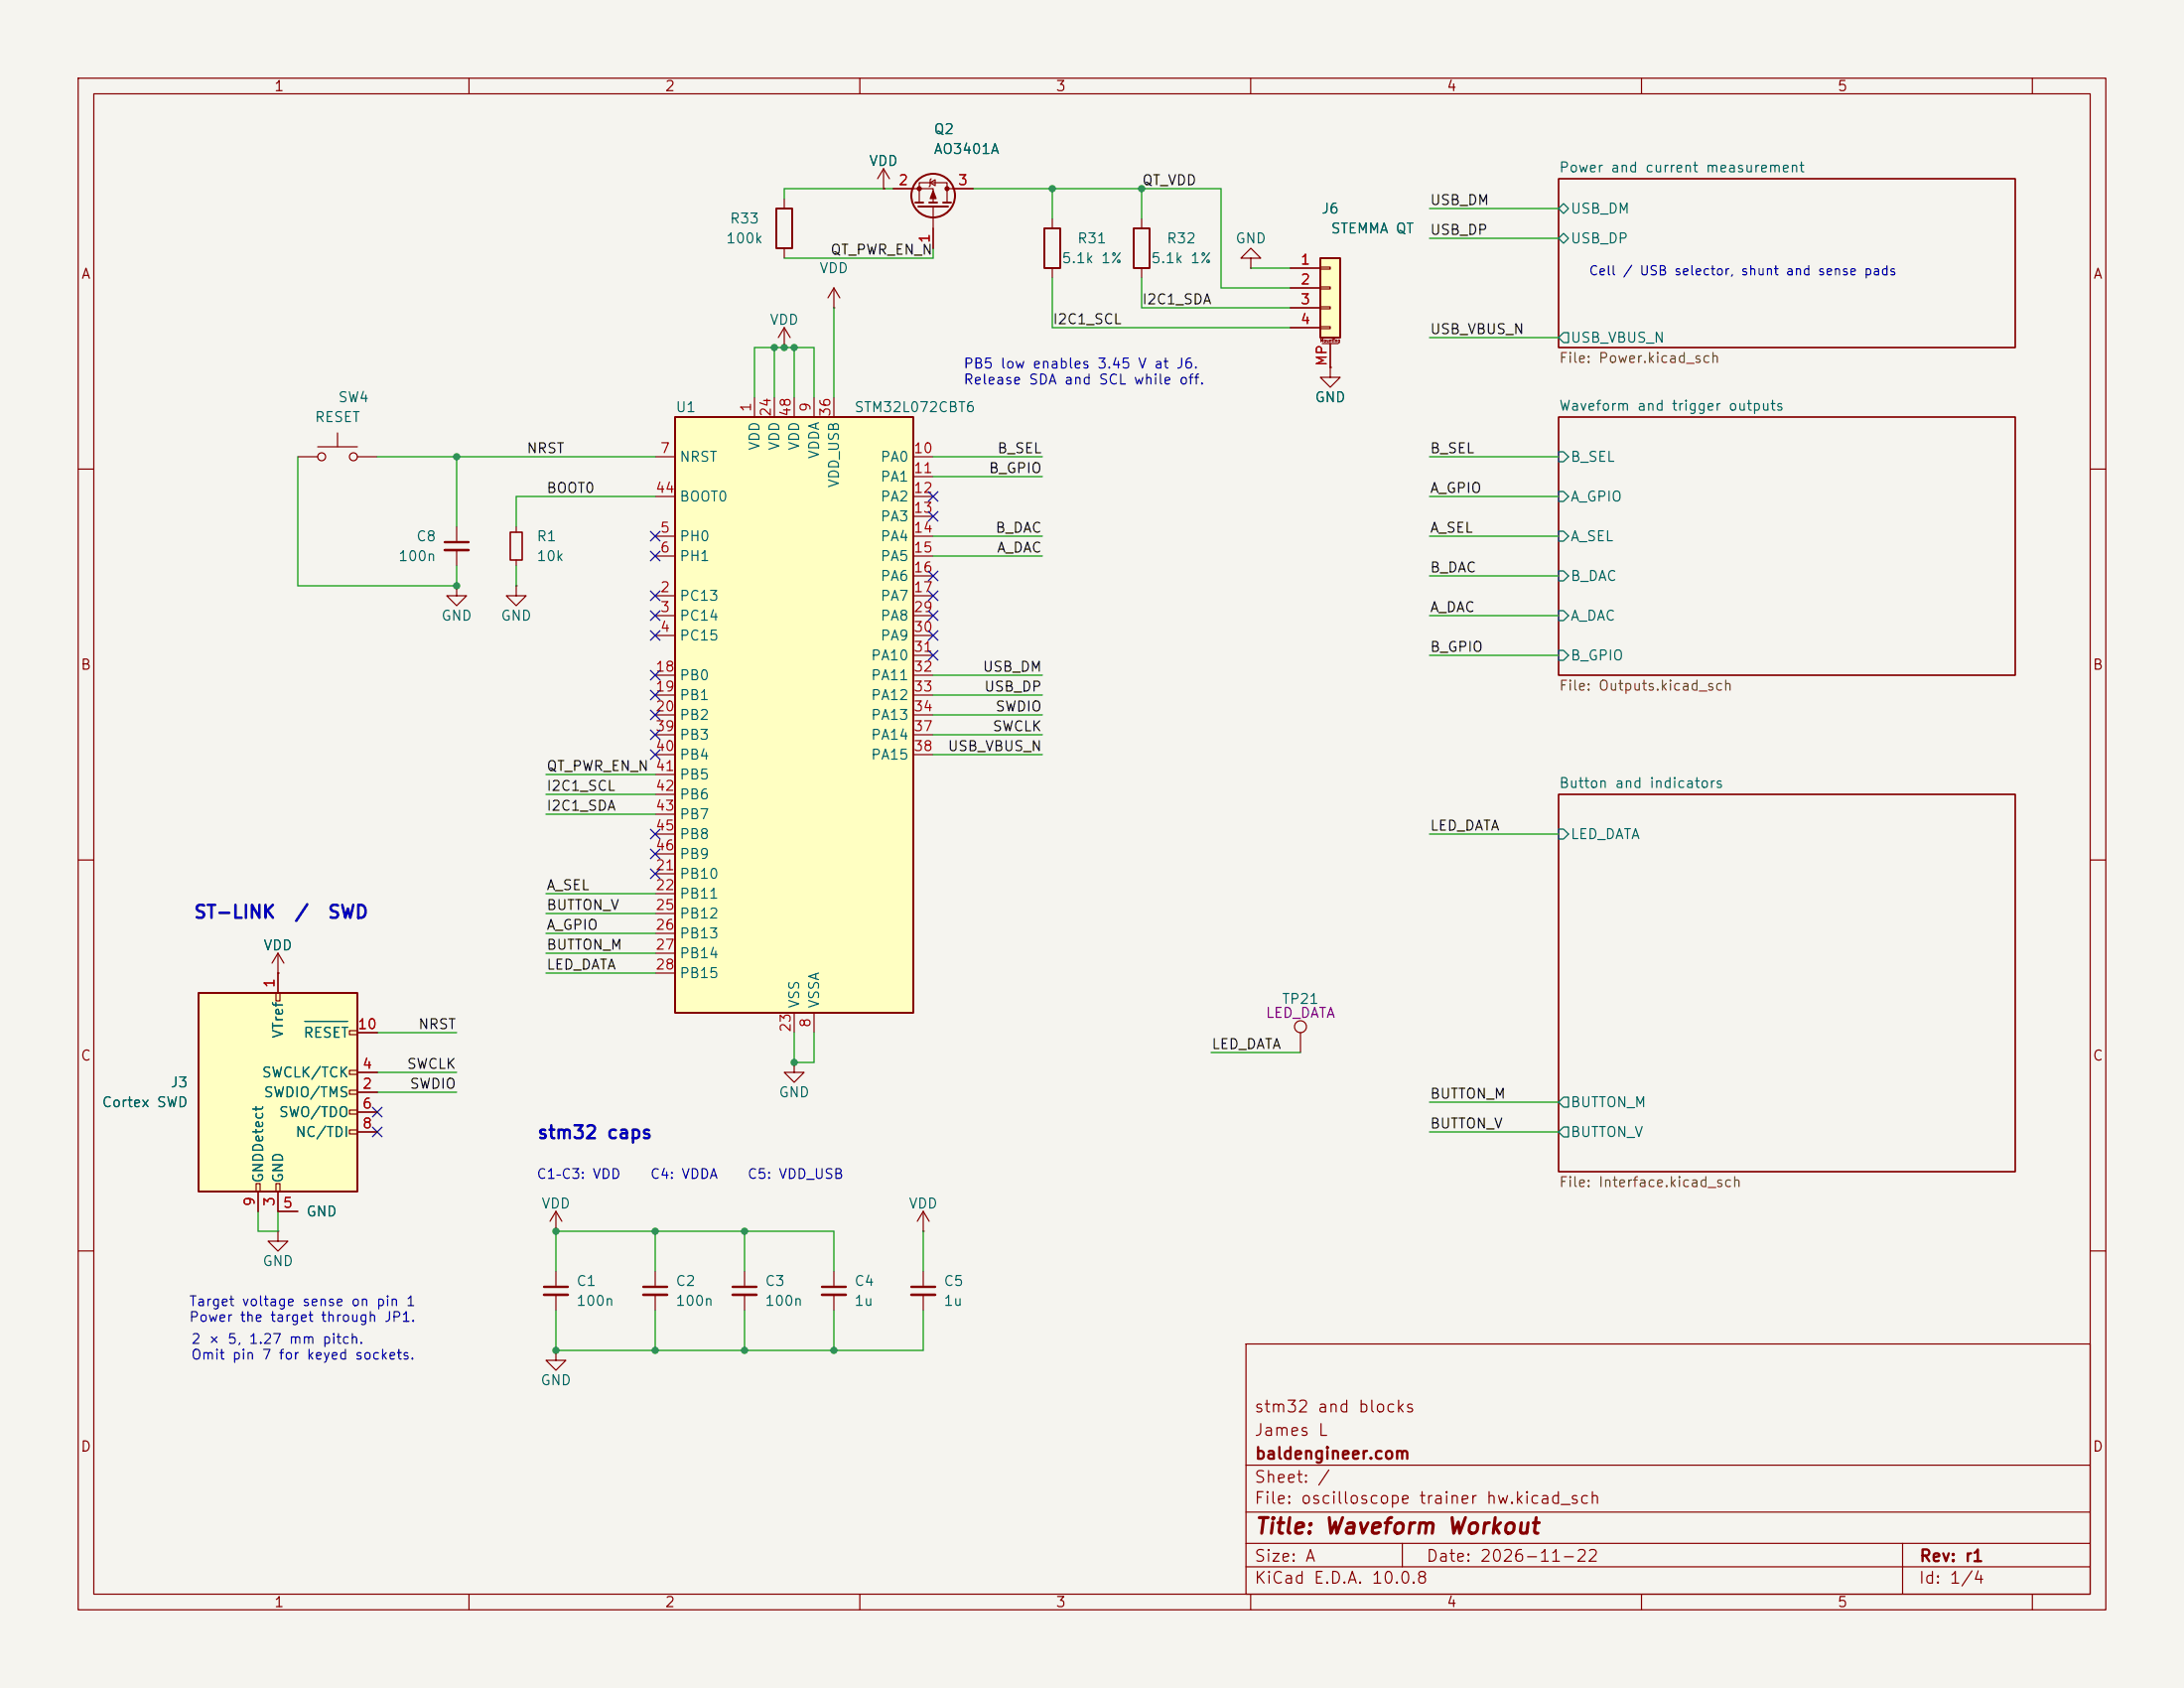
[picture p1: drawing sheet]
<svg xmlns="http://www.w3.org/2000/svg" width="279mm" height="216mm" viewBox="0 0 279 216" stroke-linecap="round" stroke-linejoin="round" font-family="sans-serif">
<path d="M0 0h279.4v215.9h-279.4z" fill="#f5f4ef" stroke="#f5f4ef" stroke-width=".13"/>
<g fill="none" stroke="#840000" stroke-width=".15">
<path d="M10 10h259.4v195.9h-259.4zM12 12h255.4v191.9h-255.4zM60 10v2M110 10v2M160 10v2M210 10v2M260 10v2M100.3 25.4v1.3M100.3 31.8v1.2M199.4 22.9h58.4v21.6h-58.4zM100.3 44.5h.1M100.3 41.9l-.7 1.3"/>
<path d="M100.3 41.9l.8 1.3M100.3 41.9v2.6M199.4 53.3h58.4v33.1h-58.4zM10 60h2M58.4 74.9v1.3h1.3l-1.3 1.3-1.3-1.3h1.3M58.4 74.9h.1M267.4 60h2M10 110h2M199.4 101.6h58.4v48.3h-58.4zM267.4 110h2M10 160h2M159.4 171.9h108v32h-108z"/>
<path d="M267.4 160h2M159.4 197.4h108M159.4 193.4h108M159.4 187.4h108M179.4 197.4v3M243.4 197.4v6.5M60 203.9v2M110 203.9v2M159.4 200.4h108M160 203.9v2M210 203.9v2M260 203.9v2"/>
</g>
<path d="M199.4 30.5l.6-.7 .7 .7-.7 .6zM200 26l.7 .7-.7 .6-.6-.6zM199.4 57.8h.6l.7 .6-.7 .7h-.6zM200 42.5h.7v1.3h-.7l-.6-.6zM199.4 73h.6l.7 .7-.7 .6h-.6zM199.4 78.1h.6l.7 .6-.7 .7h-.6zM199.4 67.9h.6l.7 .7-.7 .6h-.6zM199.4 62.9h.6l.7 .6-.7 .6h-.6zM199.4 83.2h.6l.7 .6-.7 .7h-.6zM199.4 106h.6l.7 .7-.7 .6h-.6zM200 140.3h.7v1.3h-.7l-.6-.6zM200 144.1h.7v1.3h-.7l-.6-.6z" fill="none" stroke="#006464" stroke-width=".15"/>
<path d="M99.3 26.7h2v5.1h-2z" fill="none" stroke="#840000" stroke-width=".25"/>
<path d="M86.4 53.3h30.4v76.2h-30.4z" fill="#ffffc2"/>
<path d="M133.6 29.2h2v5.1h-2zM86.4 53.3h30.4v76.2h-30.4z" fill="none" stroke="#840000" stroke-width=".25"/>
<g fill="none" stroke="#840000" stroke-width=".15">
<path d="M106.7 39.4h.1M106.7 36.8v2.6M106.7 36.8l-.8 1.3M106.7 36.8l.7 1.3M134.6 27.9v1.3M134.6 34.3v1.3M83.8 58.4h2.6M96.5 50.8v2.5M99.1 50.8v2.5M101.6 50.8v2.5M104.1 50.8v2.5M106.7 50.8v2.5"/>
<path d="M116.8 58.4h2.6M83.8 76.2h2.6M83.8 78.7h2.6M83.8 68.6h2.6M83.8 71.1h2.6M83.8 63.5h2.6M116.8 76.2h2.6M116.8 78.7h2.6M116.8 68.6h2.6M116.8 71.1h2.6M116.8 61h2.6M116.8 63.5h2.6"/>
<path d="M116.8 66h2.6M116.8 73.7h2.6M83.8 81.3h2.6M83.8 86.4h2.6M83.8 88.9h2.6M83.8 91.4h2.6M83.8 94h2.6M83.8 96.5h2.6M83.8 99.1h2.6M116.8 81.3h2.6M116.8 86.4h2.6M116.8 88.9h2.6"/>
<path d="M116.8 91.4h2.6M116.8 83.8h2.6M116.8 94h2.6M116.8 96.5h2.6M83.8 111.8h2.6M83.8 114.3h2.6M83.8 116.8h2.6M83.8 119.4h2.6M83.8 101.6h2.6M83.8 104.1h2.6M83.8 106.7h2.6M83.8 109.2h2.6"/>
<path d="M83.8 121.9h2.6M83.8 124.5h2.6M101.6 129.5v2.6M104.1 129.5v2.6M71.1 172.7v1.3h1.3l-1.3 1.3-1.3-1.3h1.3M71.1 172.7h.1M71.1 162.6v2M71.1 165.6v2M83.8 162.6v2M83.8 165.6v2"/>
</g>
<path d="M69.6 164.6h3M82.3 164.6h3" fill="none" stroke="#840000" stroke-width=".3"/>
<path d="M69.6 165.6h3M82.3 165.6h3" fill="none" stroke="#840000" stroke-width=".33"/>
<path d="M168.9 33h2.5v10.2h-2.5z" fill="#ffffc2"/>
<path d="M168.9 33h2.5v10.2h-2.5z" fill="none" stroke="#840000" stroke-width=".25"/>
<g fill="none" stroke="#840000" stroke-width=".15">
<path d="M165.1 34.3h3.8M165.1 36.8h3.8M165.1 39.4h3.8M168.9 34.2h1.3v.2h-1.3zM168.9 36.7h1.3v.3h-1.3zM168.9 39.2h1.3v.3h-1.3zM38.1 58.4h2.5M40.6 57.2h5.1M43.2 55.4v1.8M45.7 58.4h2.6M165.1 41.9h3.8M168.9 41.8h1.3v.2h-1.3z"/>
<path d="M169.2 43.9h2M170.2 43.9v3.1M58.4 67.3v2M58.4 70.4v2M66 67.3v.8M66 71.6v.8M35.6 124.5h.1M35.6 121.9l-.8 1.3M35.6 121.9l.7 1.3M35.6 121.9v2.6M166.4 132.1v2.5M35.6 157.5v1.3h1.2l-1.2 1.2-1.3-1.2h1.3"/>
<path d="M35.6 157.5h.1M95.2 162.6v2M95.2 165.6v2"/>
<circle cx="41.1" cy="58.4" r=".51"/>
<circle cx="45.2" cy="58.4" r=".51"/>
<circle cx="166.4" cy="131.3" r=".76"/>
</g>
<path d="M65.3 68.1h1.5v3.5h-1.5z" fill="none" stroke="#840000" stroke-width=".2"/>
<path d="M56.9 69.3h3M93.7 164.6h3.1" fill="none" stroke="#840000" stroke-width=".3"/>
<path d="M56.9 70.4h3M93.7 165.6h3.1" fill="none" stroke="#840000" stroke-width=".33"/>
<path d="M25.4 127h20.3v25.4h-20.3z" fill="#ffffc2"/>
<g fill="none" stroke="#840000" stroke-width=".25">
<path d="M117.1 25.9h1M117.5 26.4h3.8M118.9 25.9h1M120.6 25.9h1.1M145 29.2h2.1v5.1h-2.1zM25.4 127h20.3v25.4h-20.3z"/>
<circle cx="119.4" cy="25" r="2.79"/>
</g>
<g fill="none" stroke="#840000" stroke-width=".15">
<path d="M113 24.1h.1M113 21.6l-.7 1.3M113 21.6l.8 1.3M113 21.6v2.5M114.3 24.1h5.1v1.8M117.6 25.9v-2.5h3.6v2.5M119 23.4l.6-.4v.7zM119.1 22.9l-.1 .1v.7l-.1 .2M119.4 26.4v5.4M121.2 24.1h3.3M146 27.9v1.3M146 34.3v1.3"/>
<path d="M160 33h1.3l-1.3-1.2-1.3 1.2h1.3v1.3M160 34.3h.1M165.1 34.3h3.8M165.1 36.8h3.8M165.1 39.4h3.8M165.1 41.9h3.8M170.2 47v1.3h1.2l-1.2 1.2-1.3-1.2h1.3M170.2 47h.1M170.2 43.9v3.1M66 74.9v1.3h1.3l-1.3 1.3-1.2-1.3h1.2M66 74.9h.1M35.3 127h.5v1h-.5z"/>
<path d="M35.6 124.5h.1M35.6 124.5v2.5M44.7 131.8h1v.5h-1zM44.7 136.9h1v.5h-1zM44.7 139.4h1v.6h-1zM45.7 139.7h2.6M45.7 137.2h2.6M45.7 132.1h2.6M101.6 135.9v1.3h1.3l-1.3 1.2-1.3-1.2h1.3M101.6 135.9h.1M32.8 151.4h.5v1h-.5zM33 152.4v2.5"/>
<path d="M35.3 151.4h.5v1h-.5zM35.6 152.4v2.5h2.5M44.7 142h1v.5h-1zM44.7 144.5h1v.5h-1zM45.7 142.2h2.6M45.7 144.8h2.6M71.1 157.5h.1M71.1 154.9l-.7 1.3M71.1 154.9l.8 1.3M71.1 154.9v2.6M118.1 157.5h.1M118.1 154.9v2.6"/>
<path d="M118.1 154.9l-.8 1.3M118.1 154.9l.8 1.3M106.7 162.6v2M106.7 165.6v2M118.1 162.6v2M118.1 165.6v2"/>
</g>
<path d="M39 130.6h5.5" fill="none" stroke="#006464" stroke-width=".15"/>
<path d="M105.2 164.6h3M116.6 164.6h3" fill="none" stroke="#840000" stroke-width=".3"/>
<path d="M105.2 165.6h3M116.6 165.6h3" fill="none" stroke="#840000" stroke-width=".33"/>
<g fill="#840000" stroke="#840000" stroke-width=".15">
<path d="M119.4 24.4l.4 1h-.8z"/>
<circle cx="121.2" cy="24.1" r=".25"/>
<circle cx="117.6" cy="24.1" r=".25"/>
</g>
<g fill="none" stroke="#009600" stroke-width=".15">
<path d="M106.7 39.4v11.4M114.3 24.1h-14v1.3M119.4 31.8v1.2h-19.1M124.5 24.1h31.7v12.7h8.9M134.6 35.6v6.3h30.5M134.6 24.1v3.8M146 24.1v3.8M146 35.6v3.8h19.1M160 34.3h5.1M182.9 26.7h16.5M182.9 30.5h16.5M38.1 58.4v16.5h20.3v-2.5"/>
<path d="M48.3 58.4h35.5M58.4 58.4v8.9M96.5 50.8v-6.3h7.6v6.3M99.1 44.5v6.3M101.6 44.5v6.3M119.4 58.4h13.9M182.9 58.4h16.5M182.9 43.2h16.5M66 72.4v2.5M83.8 63.5h-17.8v3.8M119.4 68.6h13.9M119.4 61h13.9"/>
<path d="M119.4 71.1h13.9M182.9 73.7h16.5M182.9 68.6h16.5M182.9 63.5h16.5M182.9 78.7h16.5M69.8 99.1h14M119.4 96.5h13.9M119.4 88.9h13.9M119.4 86.4h13.9M119.4 94h13.9M119.4 91.4h13.9M182.9 83.8h16.5"/>
<path d="M69.8 104.1h14M69.8 101.6h14M69.8 116.8h14M69.8 119.4h14M69.8 114.3h14M182.9 106.7h16.5M48.3 132.1h10.1M48.3 139.7h10.1M48.3 137.2h10.1M69.8 124.5h14M69.8 121.9h14M101.6 132.1v3.8h2.5v-3.8"/>
<path d="M154.9 134.6h11.5M33 154.9v2.6h2.6v-2.6M83.8 157.5v5.1M95.2 157.5v5.1M118.1 157.5v5.1M182.9 144.8h16.5M182.9 141h16.5M71.1 162.6v-5.1h35.6v5.1M71.1 167.6v5.1h47v-5.1M83.8 167.6v5.1M95.2 167.6v5.1M106.7 167.6v5.1"/>
</g>
<g fill="none" stroke="#000084" stroke-width=".15">
<path d="M83.2 78.1l1.2 1.2M83.2 70.5l1.2 1.2M83.2 75.6l1.2 1.2M83.2 68l1.2 1.2M84.4 78.1l-1.2 1.2M84.4 70.5l-1.2 1.2M84.4 75.6l-1.2 1.2M84.4 68l-1.2 1.2M118.8 78.1l1.2 1.2M118.8 65.4l1.2 1.2M118.8 73.1l1.2 1.2M118.8 75.6l1.2 1.2"/>
<path d="M118.8 62.9l1.2 1.2M120 78.1l-1.2 1.2M120 65.4l-1.2 1.2M120 75.6l-1.2 1.2M120 73.1l-1.2 1.2M120 62.9l-1.2 1.2M83.2 90.8l1.2 1.2M83.2 88.3l1.2 1.2M83.2 80.7l1.2 1.2M83.2 93.4l1.2 1.2M83.2 95.9l1.2 1.2M83.2 85.8l1.2 1.2"/>
<path d="M84.4 90.8l-1.2 1.2M84.4 88.3l-1.2 1.2M84.4 80.7l-1.2 1.2M84.4 93.4l-1.2 1.2M84.4 95.9l-1.2 1.2M84.4 85.8l-1.2 1.2M118.8 83.2l1.2 1.2M118.8 80.7l1.2 1.2M120 83.2l-1.2 1.2M120 80.7l-1.2 1.2M83.2 111.2l1.2 1.2M83.2 108.6l1.2 1.2"/>
<path d="M83.2 106.1l1.2 1.2M84.4 111.2l-1.2 1.2M84.4 108.6l-1.2 1.2M84.4 106.1l-1.2 1.2M47.7 144.2l1.2 1.2M47.7 141.6l1.2 1.2M48.9 144.2l-1.2 1.2M48.9 141.6l-1.2 1.2"/>
</g>
<g fill="#009600">
<circle cx="101.6" cy="135.9" r=".46"/>
<circle cx="83.8" cy="172.7" r=".46"/>
<circle cx="71.1" cy="157.5" r=".46"/>
<circle cx="71.1" cy="172.7" r=".46"/>
<circle cx="95.2" cy="172.7" r=".46"/>
<circle cx="95.2" cy="157.5" r=".46"/>
<circle cx="83.8" cy="157.5" r=".46"/>
<circle cx="106.7" cy="172.7" r=".46"/>
<circle cx="146" cy="24.1" r=".46"/>
<circle cx="134.6" cy="24.1" r=".46"/>
<circle cx="58.4" cy="74.9" r=".46"/>
<circle cx="58.4" cy="58.4" r=".46"/>
<circle cx="100.3" cy="44.5" r=".46"/>
<circle cx="99.1" cy="44.5" r=".46"/>
<circle cx="101.6" cy="44.5" r=".46"/>
</g>
<text font-size="2" fill="#840000" x="160.4" y="196.7">Title: Waveform Workout</text>
<g font-size="1.6" fill="#0000c2">
<text x="24.7" y="117.9">ST-LINK</text>
<text x="37.6" y="117.9">/</text>
<text x="41.8" y="117.9">SWD</text>
<text x="68.6" y="146.1">stm32 caps</text>
</g>
<g font-size="1.5" fill="#840000">
<text x="160.4" y="184">James L</text>
<text x="160.4" y="181">stm32 and blocks</text>
<text x="160.4" y="190">Sheet: /</text>
<text x="160.4" y="187">baldengineer.com</text>
<text x="160.4" y="192.7">File: oscilloscope trainer hw.kicad_sch</text>
<text x="160.4" y="202.9">KiCad E.D.A. 10.0.8</text>
<text x="160.4" y="200.1">Size: A</text>
<text x="182.4" y="200.1">Date: 2026-11-22</text>
<text x="245.4" y="202.9">Id: 1/4</text>
<text x="245.4" y="200.1">Rev: r1</text>
</g>
<g font-size="1.3" fill="#840000">
<text x="35" y="12">1</text>
<text x="85" y="12">2</text>
<text x="135" y="12">3</text>
<text x="185" y="12">4</text>
<text x="235" y="12">5</text>
<text x="10.3" y="36">A</text>
<text x="267.7" y="36">A</text>
<text x="10.2" y="86">B</text>
<text x="267.6" y="86">B</text>
<text x="10.2" y="136">C</text>
<text x="267.6" y="136">C</text>
<text x="10.2" y="186">D</text>
<text x="267.6" y="186">D</text>
<text x="35" y="205.9">1</text>
<text x="85" y="205.9">2</text>
<text x="135" y="205.9">3</text>
<text x="185" y="205.9">4</text>
<text x="235" y="205.9">5</text>
</g>
<g font-size="1.3" fill="#006464">
<text x="119.4" y="17.5">Q2</text>
<text x="111.1" y="21.5">VDD</text>
<text x="119.4" y="20">AO3401A</text>
<text x="199.4" y="22.4">Power and current measurement</text>
<text x="93.3" y="28.9">R33</text>
<text x="169" y="27.6">J6</text>
<text x="200.8" y="27.6">USB_DM</text>
<text x="92.8" y="31.4">100k</text>
<text x="104.7" y="35.3">VDD</text>
<text x="135.7" y="34">5.1k 1%</text>
<text x="137.7" y="31.4">R31</text>
<text x="147.2" y="34">5.1k 1%</text>
<text x="149.2" y="31.4">R32</text>
<text x="158" y="31.4">GND</text>
<text x="170.2" y="30.2">STEMMA QT</text>
<text x="200.8" y="31.4">USB_DP</text>
<text x="98.4" y="41.9">VDD</text>
<text x="200.8" y="44.1">USB_VBUS_N</text>
<text x="43.2" y="51.8">SW4</text>
<text x="86.3" y="53">U1</text>
<text x="109.2" y="53">STM32L072CBT6</text>
<text x="168.1" y="51.8">GND</text>
<text x="199.4" y="52.8">Waveform and trigger outputs</text>
<text x="40.2" y="54.3">RESET</text>
<text x="86.8" y="59.4">NRST</text>
<text x="97.5" y="57.7" transform="rotate(-90 97.5 57.7)">VDD</text>
<text x="100" y="57.7" transform="rotate(-90 100 57.7)">VDD</text>
<text x="102.6" y="57.7" transform="rotate(-90 102.6 57.7)">VDD</text>
<text x="105.1" y="58.8" transform="rotate(-90 105.1 58.8)">VDDA</text>
<text x="112.5" y="59.4">PA0</text>
<text x="200.8" y="59.4">B_SEL</text>
<text x="86.8" y="64.5">BOOT0</text>
<text x="107.6" y="62.5" transform="rotate(-90 107.6 62.5)">VDD_USB</text>
<text x="112.5" y="61.9">PA1</text>
<text x="112.5" y="64.5">PA2</text>
<text x="200.8" y="64.5">A_GPIO</text>
<text x="53.2" y="69.5">C8</text>
<text x="68.6" y="69.5">R1</text>
<text x="86.8" y="69.5">PH0</text>
<text x="112.5" y="67">PA3</text>
<text x="112.5" y="69.5">PA4</text>
<text x="200.8" y="69.5">A_SEL</text>
<text x="50.9" y="72.1">100n</text>
<text x="68.6" y="72.1">10k</text>
<text x="86.8" y="77.2">PC13</text>
<text x="86.8" y="72.1">PH1</text>
<text x="112.5" y="72.1">PA5</text>
<text x="112.5" y="74.6">PA6</text>
<text x="112.5" y="77.2">PA7</text>
<text x="200.8" y="74.6">B_DAC</text>
<text x="56.4" y="79.7">GND</text>
<text x="64" y="79.7">GND</text>
<text x="86.8" y="79.7">PC14</text>
<text x="86.8" y="82.2">PC15</text>
<text x="112.5" y="79.7">PA8</text>
<text x="112.5" y="82.2">PA9</text>
<text x="200.8" y="79.7">A_DAC</text>
<text x="86.8" y="87.3">PB0</text>
<text x="86.8" y="89.9">PB1</text>
<text x="111.3" y="84.8">PA10</text>
<text x="111.3" y="87.3">PA11</text>
<text x="111.3" y="89.9">PA12</text>
<text x="200.8" y="84.8">B_GPIO</text>
<text x="86.8" y="92.4">PB2</text>
<text x="86.8" y="94.9">PB3</text>
<text x="111.3" y="92.4">PA13</text>
<text x="111.3" y="94.9">PA14</text>
<text x="86.8" y="97.5">PB4</text>
<text x="86.8" y="100">PB5</text>
<text x="111.3" y="97.5">PA15</text>
<text x="199.4" y="101.1">Button and indicators</text>
<text x="86.8" y="102.6">PB6</text>
<text x="86.8" y="105.1">PB7</text>
<text x="86.8" y="107.6">PB8</text>
<text x="200.8" y="107.6">LED_DATA</text>
<text x="86.8" y="112.7">PB10</text>
<text x="86.8" y="110.2">PB9</text>
<text x="86.8" y="115.3">PB11</text>
<text x="86.8" y="117.8">PB12</text>
<text x="33.6" y="121.9">VDD</text>
<text x="86.8" y="120.3">PB13</text>
<text x="86.8" y="122.9">PB14</text>
<text x="86.8" y="125.4">PB15</text>
<text x="102.6" y="129.1" transform="rotate(-90 102.6 129.1)">VSS</text>
<text x="105.1" y="129.1" transform="rotate(-90 105.1 129.1)">VSSA</text>
<text x="163.9" y="128.7">TP21</text>
<text x="36.5" y="132.9" transform="rotate(-90 36.5 132.9)">VTref</text>
<text x="38.7" y="133">RESET</text>
<text x="12.9" y="141.9">Cortex SWD</text>
<text x="21.7" y="139.4">J3</text>
<text x="33.4" y="138.1">SWCLK/TCK</text>
<text x="33.7" y="140.7">SWDIO/TMS</text>
<text x="35.6" y="143.2">SWO/TDO</text>
<text x="99.5" y="140.7">GND</text>
<text x="200.8" y="141.9">BUTTON_M</text>
<text x="37.7" y="145.7">NC/TDI</text>
<text x="200.8" y="145.7">BUTTON_V</text>
<text x="34" y="151.4" transform="rotate(-90 34 151.4)">GNDDetect</text>
<text x="36.5" y="151.4" transform="rotate(-90 36.5 151.4)">GND</text>
<text x="39.1" y="155.9">GND</text>
<text x="69.2" y="154.9">VDD</text>
<text x="116.2" y="154.9">VDD</text>
<text x="33.5" y="162.3">GND</text>
<text x="73.6" y="164.8">C1</text>
<text x="73.6" y="167.3">100n</text>
<text x="86.3" y="164.8">C2</text>
<text x="86.3" y="167.3">100n</text>
<text x="97.8" y="164.8">C3</text>
<text x="97.8" y="167.3">100n</text>
<text x="109.2" y="164.8">C4</text>
<text x="109.2" y="167.3">1u</text>
<text x="120.6" y="164.8">C5</text>
<text x="120.6" y="167.3">1u</text>
<text x="69.1" y="177.5">GND</text>
</g>
<g font-size="1.3" fill="#a90000">
<text x="114.8" y="24">2</text>
<text x="122.5" y="24">3</text>
<text x="119.2" y="31.2" transform="rotate(-90 119.2 31.2)">1</text>
<text x="166.3" y="34.2">1</text>
<text x="166.3" y="36.7">2</text>
<text x="166.3" y="39.2">3</text>
<text x="166.3" y="41.8">4</text>
<text x="170" y="47" transform="rotate(-90 170 47)">MP</text>
<text x="96.4" y="52.8" transform="rotate(-90 96.4 52.8)">1</text>
<text x="98.9" y="53.4" transform="rotate(-90 98.9 53.4)">24</text>
<text x="101.5" y="53.4" transform="rotate(-90 101.5 53.4)">48</text>
<text x="104" y="52.8" transform="rotate(-90 104 52.8)">9</text>
<text x="106.5" y="53.4" transform="rotate(-90 106.5 53.4)">36</text>
<text x="84.4" y="58.3">7</text>
<text x="116.8" y="58.3">10</text>
<text x="83.8" y="63.4">44</text>
<text x="116.8" y="60.8">11</text>
<text x="116.8" y="63.4">12</text>
<text x="116.8" y="65.9">13</text>
<text x="84.4" y="68.4">5</text>
<text x="84.4" y="71">6</text>
<text x="116.8" y="68.4">14</text>
<text x="116.8" y="71">15</text>
<text x="84.4" y="76.1">2</text>
<text x="116.8" y="73.5">16</text>
<text x="116.8" y="76.1">17</text>
<text x="84.4" y="78.6">3</text>
<text x="84.4" y="81.1">4</text>
<text x="116.8" y="78.6">29</text>
<text x="116.8" y="81.1">30</text>
<text x="116.8" y="83.7">31</text>
<text x="83.8" y="86.2">18</text>
<text x="83.8" y="88.8">19</text>
<text x="116.8" y="86.2">32</text>
<text x="116.8" y="88.8">33</text>
<text x="83.8" y="91.3">20</text>
<text x="83.8" y="93.8">39</text>
<text x="116.8" y="91.3">34</text>
<text x="116.8" y="93.8">37</text>
<text x="83.8" y="96.4">40</text>
<text x="83.8" y="101.5">42</text>
<text x="116.8" y="96.4">38</text>
<text x="83.8" y="104">43</text>
<text x="83.8" y="106.5">45</text>
<text x="83.8" y="111.6">21</text>
<text x="83.8" y="109.1">46</text>
<text x="83.8" y="114.2">22</text>
<text x="83.8" y="116.7">25</text>
<text x="83.8" y="119.2">26</text>
<text x="83.8" y="121.8">27</text>
<text x="83.8" y="124.3">28</text>
<text x="35.4" y="126.5" transform="rotate(-90 35.4 126.5)">1</text>
<text x="45.7" y="131.9">10</text>
<text x="104" y="131.5" transform="rotate(-90 104 131.5)">8</text>
<text x="46.3" y="137">4</text>
<text x="101.5" y="132.1" transform="rotate(-90 101.5 132.1)">23</text>
<text x="46.3" y="139.6">2</text>
<text x="46.3" y="142.1">6</text>
<text x="46.3" y="144.6">8</text>
<text x="32.9" y="154.4" transform="rotate(-90 32.9 154.4)">9</text>
<text x="35.4" y="154.4" transform="rotate(-90 35.4 154.4)">3</text>
<text x="36.1" y="154.8">5</text>
</g>
<g font-size="1.3" fill="#0f0f0f">
<text x="146" y="24">QT_VDD</text>
<text x="182.9" y="26.5">USB_DM</text>
<text x="106.2" y="32.9">QT_PWR_EN_N</text>
<text x="182.9" y="30.4">USB_DP</text>
<text x="134.6" y="41.8">I2C1_SCL</text>
<text x="146" y="39.2">I2C1_SDA</text>
<text x="182.9" y="43.1">USB_VBUS_N</text>
<text x="67.3" y="58.3">NRST</text>
<text x="127.5" y="58.3">B_SEL</text>
<text x="182.9" y="58.3">B_SEL</text>
<text x="69.8" y="63.4">BOOT0</text>
<text x="126.4" y="60.8">B_GPIO</text>
<text x="182.9" y="63.4">A_GPIO</text>
<text x="127.3" y="68.5">B_DAC</text>
<text x="127.4" y="71">A_DAC</text>
<text x="182.9" y="68.5">A_SEL</text>
<text x="182.9" y="73.5">B_DAC</text>
<text x="182.9" y="78.6">A_DAC</text>
<text x="182.9" y="83.7">B_GPIO</text>
<text x="125.6" y="86.2">USB_DM</text>
<text x="125.8" y="88.8">USB_DP</text>
<text x="126.9" y="93.9">SWCLK</text>
<text x="127.3" y="91.3">SWDIO</text>
<text x="69.8" y="98.9">QT_PWR_EN_N 41</text>
<text x="69.8" y="101.5">I2C1_SCL</text>
<text x="121.1" y="96.4">USB_VBUS_N</text>
<text x="69.8" y="104">I2C1_SDA</text>
<text x="182.9" y="106.6">LED_DATA</text>
<text x="69.8" y="119.3">A_GPIO</text>
<text x="69.8" y="116.7">BUTTON_V</text>
<text x="69.8" y="114.2">A_SEL</text>
<text x="69.8" y="124.3">LED_DATA</text>
<text x="69.8" y="121.8">BUTTON_M</text>
<text x="53.4" y="132">NRST</text>
<text x="52" y="137">SWCLK</text>
<text x="154.9" y="134.5">LED_DATA</text>
<text x="52.3" y="139.6">SWDIO</text>
<text x="182.9" y="140.8">BUTTON_M</text>
<text x="182.9" y="144.7">BUTTON_V</text>
</g>
<g font-size="1.3" fill="#0000c2">
<text x="123.2" y="47.5">PB5 low enables 3.45 V at J6.</text>
<text x="123.2" y="49.5">Release SDA and SCL while off.</text>
<text x="68.6" y="151.1">C1–C3: VDD</text>
<text x="83.1" y="151.1">C4: VDDA</text>
<text x="95.5" y="151.1">C5: VDD_USB</text>
<text x="24.1" y="167.4">Target voltage sense on pin 1</text>
<text x="24.1" y="169.4">Power the target through JP1.</text>
<text x="24.4" y="172.2">2 × 5, 1.27 mm pitch.</text>
<text x="24.4" y="174.2">Omit pin 7 for keyed sockets.</text>
</g>
<g font-size="1.3" fill="#725600">
<text x="199.4" y="46.7">File: Power.kicad_sch</text>
<text x="199.4" y="88.7">File: Outputs.kicad_sch</text>
<text x="199.4" y="152.2">File: Interface.kicad_sch</text>
</g>
<text font-size="1.3" fill="#840084" x="161.8" y="130.5">LED_DATA</text>
<text font-size="1.2" fill="#0000c2" x="203.2" y="35.5">Cell / USB selector, shunt and sense pads</text>
<text font-size=".4" fill="#840000" x="168.9" y="43.8">Mounting</text>
</svg>
